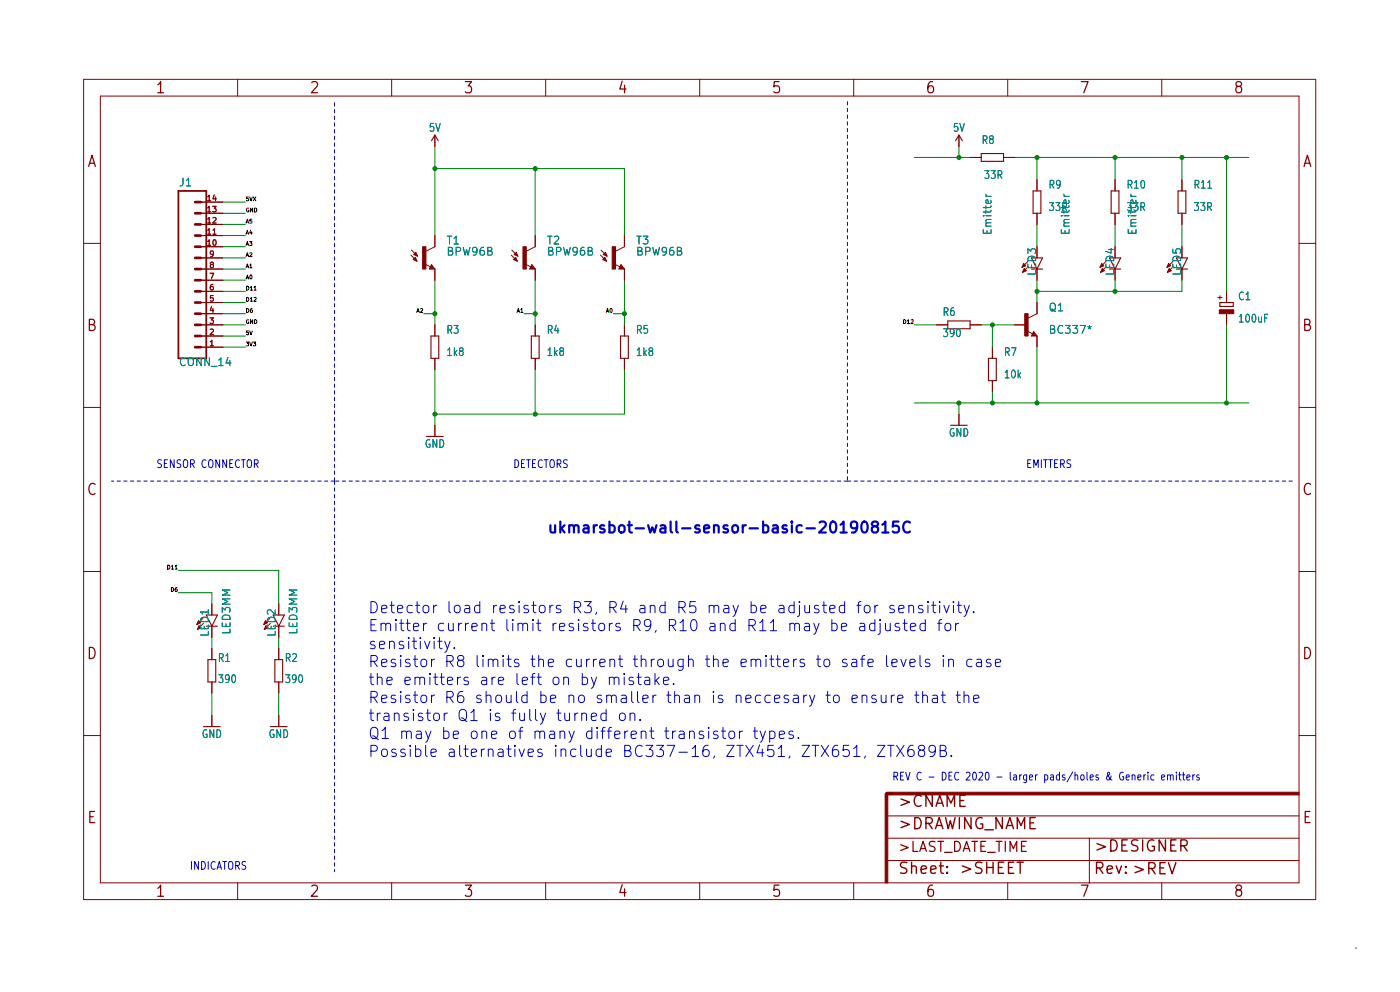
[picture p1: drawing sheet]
<svg xmlns="http://www.w3.org/2000/svg" width="319mm" height="226mm" viewBox="0 0 319 226" stroke-linecap="round" stroke-linejoin="round" font-family="sans-serif">
<g fill="none" stroke="#840000" stroke-width=".23">
<path d="M19 18.1h280.7v186.6h-280.7zM54.1 18.1v3.8M89.2 18.1v3.8M124.3 18.1v3.8M159.4 18.1v3.8M194.5 18.1v3.8M229.6 18.1v3.8M264.6 18.1v3.8M22.9 21.9h273v179h-273zM99.1 30.8v2.5M218.4 30.8v2.5M221 35.8h2.5"/>
<path d="M228.6 35.8h2.5M19 55.4h3.9M45.7 56.2h5.1M45.7 53.6h5.1M45.7 51.1h5.1M45.7 48.5h5.1M45.7 46h5.1M45.7 58.7h5.1M93.6 58.1l1.4 1.4M93.7 56.9l1.4 1.4M99.1 53.6v2.6l-2.1 1M116.5 58.1l1.4 1.4"/>
<path d="M116.6 56.9l1.4 1.4M121.9 53.6v2.6l-2 1M136.8 58.1l1.4 1.4M136.9 56.9l1.4 1.4M142.2 53.6v2.6l-2 1M234.2 59.5l-1.4 1.4M236.2 40.9v2.6M236.2 48.5v2.6M252 59.5l-1.4 1.4M254 40.9v2.6M254 48.5v2.6M267.2 59.5l-1.4 1.4"/>
<path d="M269.2 40.9v2.6M269.2 48.5v2.6M295.9 55.4h3.8M45.7 61.2h5.1M45.7 79h5.1M45.7 76.5h5.1M45.7 73.9h5.1M45.7 71.4h5.1M45.7 68.9h5.1M45.7 66.3h5.1M45.7 63.8h5.1M96.8 60.1l1.3 .6"/>
<path d="M98.3 60.2l.8 1h-1.3zM99.1 61.2v2.6M99.1 73.9v2.6M119.7 60.1l1.2 .6M121.2 60.2l.7 1h-1.3zM121.9 61.2v2.6M121.9 73.9v2.6M140 60.1l1.2 .6M141.5 60.2l.7 1h-1.2zM142.2 61.2v2.6M142.2 73.9v2.6M213.4 73.9h2.5"/>
<path d="M221 73.9h2.5M226.1 79v2.6M231.1 73.9h2.6M234 75.4l1.2 .6M234.3 60.6l-1.4 1.4M235.5 75.5l.7 1h-1.3zM236.2 61.2v2.6M236.2 68.9v2.5l-2 1M236.2 76.5v2.5M252.1 60.6l-1.4 1.4M254 61.2v2.6M267.3 60.6l-1.4 1.4"/>
<path d="M269.2 61.2v2.6M279.4 66.3v2.6M279.4 71.4v2.5M19 92.7h3.9M99.1 81.6v2.5M99.1 96.8v2.5M121.9 81.6v2.5M142.2 81.6v2.5M218.4 94.3v2.5M226.1 86.6v2.6M295.9 92.7h3.8M19 130.1h3.9"/>
<path d="M48.3 137.4v2.6M63.5 137.4v2.6M295.9 130.1h3.8M46.2 140.7l-1.4 1.4M48.3 147.6v2.5M48.3 155.2v2.6M61.5 140.7l-1.4 1.4M63.5 147.6v2.5M63.5 155.2v2.6M19 167.4h3.9M48.3 162.8v2.6M63.5 162.8v2.6"/>
<path d="M295.9 167.4h3.8M201.9 190.8h94M201.9 185.7h94M201.9 195.9h94M248.2 190.8v10.2M54.1 200.9v3.8M89.2 200.9v3.8M124.3 200.9v3.8M159.4 200.9v3.8M194.5 200.9v3.8M229.6 200.9v3.8M264.6 200.9v3.8"/>
<path d="M308.8 215.8h.1"/>
</g>
<g fill="#840000" stroke="#840000" stroke-width=".23">
<path d="M139.4 56.2h.8v5h-.8z"/>
<path d="M137.3 59.1l.5-.5 .4 .9z"/>
<path d="M137.4 57.9l.5-.5 .4 .9z"/>
<path d="M251 60l.5 .5-.9 .4z"/>
<path d="M251.1 61.1l.5 .5-.9 .4z"/>
<path d="M266.2 60l.5 .5-.9 .4z"/>
<path d="M266.3 61.1l.5 .5-.9 .4z"/>
<path d="M96.3 56.2h.7v5h-.7z"/>
<path d="M94.1 59.1l.5-.5 .4 .9z"/>
<path d="M94.2 57.9l.5-.5 .4 .9z"/>
<path d="M60.5 141.2l.5 .6-.9 .3z"/>
<path d="M119.1 56.2h.8v5h-.8z"/>
<path d="M117 59.1l.5-.5 .4 .9z"/>
<path d="M117.1 57.9l.5-.5 .4 .9z"/>
<path d="M201.6 180.6h.6v20.3h-.6z"/>
<path d="M201.9 180.3h94v.6h-94z"/>
<path d="M277.7 70.5h3.4v.9h-3.4z"/>
<path d="M233.2 60l.5 .5-.9 .4z"/>
<path d="M233.3 61.1l.5 .5-.9 .4z"/>
<path d="M45.2 141.2l.5 .6-.9 .3z"/>
<path d="M233.4 71.4h.8v5.1h-.8z"/>
</g>
<g fill="none" stroke="#840000" stroke-width=".25">
<path d="M98.3 32l.8-1.2 .7 1.2M217.7 32l.7-1.2 .8 1.2M223.5 34.9h5.1v1.8h-5.1zM234.9 58.7h2.6l-1.3 2.5h1.3M235.3 43.5h1.8v5h-1.8zM252.7 58.7h2.6l-1.3 2.5h1.3M253.1 43.5h1.8v5h-1.8zM268 58.7h2.5l-1.3 2.5h1.3M268.4 43.5h1.7v5h-1.7zM98.2 76.5h1.7v5.1h-1.7zM98.3 60.7l.1 .3h-.4l.3-.5 .5 .6h-.8M121 76.5h1.8v5.1h-1.8z"/>
<path d="M121.2 60.7l.1 .3h-.4l.3-.5 .5 .6h-.8M141.4 76.5h1.7v5.1h-1.7zM141.5 60.7l.1 .3h-.4l.3-.5 .5 .6h-.8M215.9 73h5.1v1.8h-5.1zM235.5 76l.1 .2h-.4l.3-.5 .5 .6h-.8M277.9 68.9h3v.8h-3zM225.2 81.6h1.7v5h-1.7zM47 140h2.5l-1.2 2.5h1.2M62.2 140h2.6l-1.3 2.5h1.3M47.4 150.1h1.7v5.1h-1.7zM62.6 150.1h1.8v5.1h-1.8z"/>
</g>
<path d="M224.6 44.2l.1 .3 .2 .2M242.4 44.2v.3l.3 .2M257.6 44.2l.1 .3 .2 .2" fill="none" stroke="#008484" stroke-width=".23"/>
<path d="M40.6 43.5h6.4v38.1h-6.4z" fill="none" stroke="#840000" stroke-width=".41"/>
<g fill="none" stroke="#840000" stroke-width=".61">
<path d="M44.4 58.7h1.3M44.4 56.2h1.3M44.4 53.6h1.3M44.4 51.1h1.3M44.4 48.5h1.3M44.4 46h1.3M44.4 79h1.3M44.4 76.5h1.3M44.4 73.9h1.3M44.4 71.4h1.3M44.4 68.9h1.3M44.4 66.3h1.3"/>
<path d="M44.4 63.8h1.3M44.4 61.2h1.3M203.2 180.6h-1.3v1.3"/>
</g>
<path d="M57.9 66h.5" fill="none" stroke="#000" stroke-width=".23"/>
<g fill="none" stroke="#0000c2" stroke-width=".23">
<path d="M195.2 137.8h.9M196.1 136.9l-.4 .1-.2 .3v2.2M197 138a.69 .69 0 0 1 .7-.2 .69 .69 0 0 1 .5 .5v.7a.69 .69 0 0 1-.7 .5 .69 .69 0 0 1-.6-.5zM199.3 137.8v1.7M200 137.8l-.5 .1-.2 .4M203.6 137.9l-.6-.1-.3 .3 .1 .4 .8 .2 .2 .3-.2 .3-.2 .2-.7-.2M204.7 138.6l1.2-.2-.1-.5-.7-.1-.4 .3 .1 1.2 .3 .2 .7-.2M207 138a.63 .63 0 0 1 1.1 .1v1.4M207 137.8v1.7M210.2 137.9l-.6-.1-.4 .3 .1 .4 .9 .2 .1 .3-.1 .3-.3 .2-.7-.2M211.4 136.9l-.1 .1 .1 .2 .1-.2-.1-.1v.3M211.4 137.8v1.7"/>
<path d="M212.2 137.8h1M212.6 136.9v2.2l.1 .2 .5 .2M214 136.9l-.1 .1 .1 .2 .2-.2-.2-.1v.3M214 137.8v1.7M215 137.8l.6 1.7 .6-1.7M217.2 136.9l-.1 .1 .1 .2 .1-.2-.1-.1v.3M217.2 137.8v1.7M218 137.8h1M218.4 136.9v2.2l.1 .2 .5 .2M219.6 137.8l.6 1.7M220.8 137.8l-.8 2.3-.4 .2M221.8 139.2l.1 .1-.1 .2-.1-.2 .1-.1v.3"/>
<path d="M101.3 145.9l.6 1.7M102.5 145.9l-.8 2.3-.4 .3M103.5 147.4l.1 .1-.1 .1-.1-.1 .1-.1v.2M138.8 154.4a.63 .63 0 0 1 1.1 .1v1.3M139.9 154.5l.4-.4 .6 .1 .1 1.6M142.2 154.1v1.7M144.3 154.2l-.7-.1-.3 .4 .1 .4 .9 .2 .1 .2-.1 .4-.3 .1-.7-.1M145.1 154.1h1M145.5 153.3v2.2l.1 .2 .5 .1M146.9 154.2l.3-.1 .7 .1 .1 1.6M148 154.7l-.8 .2a.5 .5 0 0 0-.4 .4 .5 .5 0 0 0 .4 .5l.8-.1M149.2 153.3v2.5"/>
<path d="M149.5 154.9l.7 .9M150.2 154.1l-1 1M151.1 155l1.3-.3-.2-.5-.7-.1-.4 .4 .2 1.2 .2 .1 .7-.1M153.4 155.6l.2 .1-.2 .1-.1-.1 .1-.1v.2M189.5 142l.7-.1 .5 .4v.8l-.2 .3-.3 .2-.7-.2M191.7 142.7l1.2-.2-.1-.5-.8-.1-.3 .3 .1 1.2 .2 .2 .8-.2M194.1 159.1l1.2-.3-.1-.5-.8-.1-.3 .4 .1 1.2 .2 .1 .8-.1M195.9 142l.2-.1 .8 .1 .1 1.6M196 150h1M196.4 158.5a.63 .63 0 0 1 1.1 .1v1.3M196.4 158.2v1.7M197 142.5l-.9 .1a.5 .5 0 0 0-.3 .5 .5 .5 0 0 0 .3 .5l.9-.2"/>
<path d="M197 149.2l-.5 .1-.1 .3v2.1M197.7 150.9l1.2-.3-.1-.4-.7-.2-.4 .4 .1 1.2 .3 .1 .7-.1M199.3 142l-.7-.1-.5 .4v.8l.2 .3 .3 .2 .7-.2M199.3 141v2.6M199.5 158.3l-.6-.1-.3 .4 .1 .3 .8 .3 .1 .2-.1 .4-.2 .1-.7-.1M200.5 141.9v2.1l-.1 .3-.4 .1M200.5 141l-.1 .1 .1 .2 .1-.2-.1-.1v.3M200.7 158.2l.2 1.6a.69 .69 0 0 0 .9-.1M201.7 141.9l.1 1.5a.69 .69 0 0 0 1-.1M201.8 158.2v1.7M201.9 149.2v2.2l.4 .3M202.8 141.9v1.7"/>
<path d="M203 158.2v1.7M203.2 150.9l1.2-.3-.2-.4-.7-.2-.3 .4 .1 1.2 .2 .1 .7-.1M203.8 158.2l-.5 .1-.3 .4M204.5 159.1l1.2-.3-.1-.5-.8-.1-.3 .4 .1 1.2 .2 .1 .8-.1M204.8 142l-.6-.1-.3 .3 .1 .4 .8 .2 .2 .3-.2 .3-.2 .2-.7-.2M205.2 150l.6 1.7 .6-1.7M205.7 141.9h1M206.1 141v2.2l.1 .2 .5 .2M207.3 150.9l1.2-.3-.1-.4-.8-.2-.3 .4 .1 1.2 .2 .1 .8-.1M207.4 142.7l1.2-.2-.1-.5-.7-.1-.4 .3 .1 1.2 .3 .2 .7-.2M208.4 158.2h.9M208.7 157.4v2.1l.1 .3 .5 .1"/>
<path d="M209.6 149.2v2.2l.3 .3M210.2 158.5a.63 .63 0 0 1 1.1 .1v1.3M210.2 157.4v2.5M210.8 142l-.8-.1-.4 .4v.8l.2 .3 .2 .2 .8-.2M210.8 141v2.6M211.7 150.2l-.6-.2-.3 .4 .1 .4 .8 .2 .2 .2-.2 .4-.2 .1-.7-.1M212.5 158.3l.2-.1 .7 .1 .2 1.6M213.6 158.8l-.9 .1a.5 .5 0 0 0-.4 .5 .5 .5 0 0 0 .4 .5l.9-.1M213.6 141.9h.9M214.4 158.2h1M214.5 141l-.5 .1-.1 .3v2.2M214.8 157.4v2.1l.1 .3 .5 .1"/>
<path d="M214.9 149.2l-.1 .1 .1 .1 .1-.1-.1-.1v.2M214.9 150v1.7M215.4 142.1a.69 .69 0 0 1 .7-.3 .69 .69 0 0 1 .5 .5v.8a.69 .69 0 0 1-.7 .5 .69 .69 0 0 1-.6-.5zM216.1 150.3a.63 .63 0 0 1 1.1 .1v1.3M216.1 150v1.7M217.7 141.9v1.7M217.8 158.2h1M218.2 157.4v2.1l.1 .3 .5 .1M218.4 141.9l-.5 .1-.2 .3M219.6 158.5a.63 .63 0 0 1 1.1 .1v1.3M219.6 157.4v2.5M221.4 150.2l-.7-.2-.5 .5v.7l.3 .4 .2 .1 .7-.1"/>
<path d="M221.8 159.1l1.2-.3-.1-.5-.8-.1-.3 .4 .1 1.2 .2 .1 .8-.1M222.5 150.2l.2-.2 .8 .2 .1 1.5M223.6 150.6l-.9 .2a.5 .5 0 0 0-.3 .4 .5 .5 0 0 0 .3 .5l.9-.1M225.7 150.2l-.7-.2-.3 .4 .1 .4 .9 .2 .1 .2-.1 .4-.3 .1-.7-.1M226.7 150.9l1.3-.3-.2-.4-.7-.2-.4 .4 .2 1.2 .2 .1 .7-.1M132.5 162.5a.63 .63 0 0 1 1.1 .2v1.3M134.7 163.2l1.2-.3-.1-.5-.7-.1-.4 .4 .1 1.2 .3 .1 .7-.1M138.1 162.4l-.7-.1-.5 .5v.7l.2 .4 .3 .1 .7-.1M138.1 161.5v2.5M141.2 162.5a.69 .69 0 0 1 .7-.2 .69 .69 0 0 1 .5 .5v.7a.69 .69 0 0 1-.6 .5 .69 .69 0 0 1-.7-.5zM143.5 162.5a.63 .63 0 0 1 1.1 .2v1.3M143.5 162.3v1.7"/>
<path d="M145.8 163.8l.1 .1-.1 .1-.1-.1 .1-.1v.2M163.5 166.5l-.6-.1-.4 .4 .1 .3 .9 .3 .1 .2-.1 .4-.3 .1-.7-.1M164.3 166.4h1M164.7 165.5v2.2l.1 .3 .5 .1M166.1 166.6a.69 .69 0 0 1 .7-.2 .69 .69 0 0 1 .6 .5v.7a.69 .69 0 0 1-.7 .5 .69 .69 0 0 1-.7-.5zM168.4 166.4v1.7M169.2 166.4l-.5 .1-.3 .4M171.6 166.4h1M171.9 165.5v2.2l.2 .3 .5 .1M173.2 166.4l.6 1.7M174.4 166.4l-.9 2.3-.3 .2M175.3 166.5l.8-.1 .4 .5v.7l-.2 .4-.2 .1-.8-.1"/>
<path d="M175.3 166.4v2.5M177.5 167.2l1.2-.2-.1-.5-.7-.1-.4 .4 .1 1.2 .3 .1 .7-.1M180.7 166.5l-.6-.1-.4 .4 .1 .3 .9 .3 .1 .2-.1 .4-.3 .1-.7-.1M181.9 167.8l.1 .2-.1 .1-.2-.1 .2-.2v.3M193.4 169.6h-1.3l-.1 1.2 .4-.2 .8 .1 .3 .4-.1 .8-.4 .3h-.6l-.4-.3M194.4 170.4l.8-.8v2.6M194.4 172.2h1.5M197.1 172.1l-.2 .4M199.9 169.6h1.7l-1.7 2.6h1.7M202.2 169.6h1.4M202.9 169.6v2.6M204.2 169.6l1.7 2.6"/>
<path d="M205.9 169.6l-1.7 2.6M208 169.6a1.01 1.01 0 0 0-1.2 1.1v1l.2 .4 .8 .1 .3-.3 .1-.8-.2-.4-.7-.1-.5 .5M209.7 170.7l-.3-.1a.53 .53 0 0 1-.2-.6 .53 .53 0 0 1 .5-.4l.7 .2a.53 .53 0 0 1 .2 .5 .53 .53 0 0 1-.4 .4l-.8 .1-.2 .4v.5l.5 .5h.5l.5-.5v-.5l-.5-.5M213.1 170.7l-.5 .5-.7-.1-.3-.4v-.6l.3-.3 .7-.2 .4 .3a1.68 1.68 0 0 1-.7 2.3h-.4M214.2 170.8l1.1-.1a.61 .61 0 0 0 .2-.6 .61 .61 0 0 0-.5-.5h-.8v2.6h.9a.68 .68 0 0 0 .5-.7 .68 .68 0 0 0-.6-.7M216.7 171.9l.1 .2-.1 .1-.1-.1 .1-.2v.3M257.9 176.5l.2-.1h.4v1.1M259.2 176.9l.7-.1-.1-.4h-.4l-.2 .2 .1 .9h.5M260.6 176.4v1.1M261 176.4l-.4 .3M261.5 175.8v.1M261.5 176.4v1.1"/>
<path d="M262.9 176.4h-.5l-.3 .3 .2 .8h.6M264.6 176.9l.7-.1-.1-.4h-.4l-.2 .2 .1 .9h.5M266 176.5l.2-.1h.3l.1 1.1M266 176.4v1.1M266.6 176.6l.2-.2h.4l.1 1.1M268 175.8v.1M268 176.4v1.1M268.5 176.4h.6M268.7 175.8v1.5l.4 .2M269.3 176.4h.6M269.6 175.8v1.5l.3 .2M270.3 176.9l.8-.1-.1-.4h-.4l-.3 .2 .1 .9h.6"/>
<path d="M271.7 176.4v1.1M272.1 176.4l-.4 .3M273.2 176.4h-.4l-.2 .2 .1 .3 .5 .1v.5h-.6"/>
</g>
<path d="M195.3 119.8l-.5 .5h-.5l-.5-.5v-.6l.3-.4 .7-.1 .3 .2a1.65 1.65 0 0 1-.6 2.3h-.4M196.5 118.9a.6 .6 0 0 1 .6-.2 .6 .6 0 0 1 .4 .5 1.29 1.29 0 0 1-.7 2 1.52 1.52 0 0 1-.3-2.3zM199.1 119.8l-.3-.1a.52 .52 0 0 1-.2-.6 .52 .52 0 0 1 .5-.4l.7 .1a.52 .52 0 0 1 .2 .6 .52 .52 0 0 1-.5 .4h-.4l-.5 .5 .1 .7 .4 .2 .7-.1 .2-.4-.1-.7-.4-.2M201 119.4l.7-.7v2.5M204.7 118.7h-1.2l-.1 1.2 .3-.2 .8 .1 .3 .3-.1 .9-.4 .2h-.6l-.3-.2M207.3 118.9a1 1 0 0 0-1.3 0 1 1 0 0 0-.3 1.2 .94 .94 0 0 0 .5 1 .94 .94 0 0 0 1.1-.1M201 121.2h1.4" fill="none" stroke="#0000c2" stroke-width=".5"/>
<path d="M193 23.1v86.4M76.2 109.5h-50.8M76.2 109.5v88.9M76.2 109.5v-86.4M193 109.5h101.6M193 109.5h-116.8" fill="none" stroke="#0000c2" stroke-width=".23" stroke-dasharray=".8 .8"/>
<g fill="none" stroke="#008400" stroke-width=".23">
<path d="M99.1 33.3v20.3M99.1 38.4h43.1v15.2M121.9 38.4v15.2M208.3 35.8h12.7M218.4 33.3v2.5M231.1 35.8h53.4M236.2 35.8v5.1M254 35.8v5.1M269.2 35.8v5.1M279.4 35.8v30.5M50.8 51.1h5.1M50.8 58.7h5.1"/>
<path d="M50.8 56.2h5.1M50.8 53.6h5.1M50.8 46h5.1M50.8 48.5h5.1M236.2 51.1v5.1M254 51.1v5.1M269.2 51.1v5.1M50.8 76.5h5.1M50.8 73.9h5.1M50.8 79h5.1M50.8 71.4h5.1M50.8 66.3h5.1"/>
<path d="M50.8 68.9h5.1M50.8 63.8h5.1M50.8 61.2h5.1M96.5 71.4h2.6M99.1 63.8v10.1M119.4 71.4h2.5M121.9 63.8v10.1M139.7 71.4h2.5M142.2 63.8v10.1M208.3 73.9h5.1M223.5 73.9h7.6M226.1 73.9v5.1"/>
<path d="M236.2 63.8v5.1M236.2 79v12.7M254 63.8v2.5M269.2 63.8v2.5h-33M279.4 73.9v17.8M99.1 84.1v12.7M121.9 84.1v10.2M142.2 84.1v10.2h-43.1M208.3 91.7h76.2M218.4 91.7v2.6M226.1 89.2v2.5M40.6 129.8h22.9v7.6"/>
<path d="M40.6 134.9h7.7v2.5M48.3 145.1v2.5M48.3 157.8v5M63.5 145.1v2.5M63.5 157.8v5"/>
</g>
<g fill="#008400" stroke="#008400" stroke-width=".23">
<circle cx="236.2" cy="35.8" r=".46"/>
<circle cx="218.4" cy="35.8" r=".46"/>
<circle cx="279.4" cy="91.7" r=".46"/>
<circle cx="236.2" cy="66.3" r=".46"/>
<circle cx="254" cy="66.3" r=".46"/>
<circle cx="226.1" cy="91.7" r=".46"/>
<circle cx="218.4" cy="91.7" r=".46"/>
<circle cx="226.1" cy="73.9" r=".46"/>
<circle cx="236.2" cy="91.7" r=".46"/>
<circle cx="142.2" cy="71.4" r=".46"/>
<circle cx="121.9" cy="38.4" r=".46"/>
<circle cx="121.9" cy="71.4" r=".46"/>
<circle cx="254" cy="35.8" r=".46"/>
<circle cx="269.2" cy="35.8" r=".46"/>
<circle cx="279.4" cy="35.8" r=".46"/>
<circle cx="121.9" cy="94.3" r=".46"/>
<circle cx="99.1" cy="94.3" r=".46"/>
<circle cx="99.1" cy="38.4" r=".46"/>
<circle cx="99.1" cy="71.4" r=".46"/>
</g>
<g font-size="3.5" fill="#840000">
<text x="35.7" y="21.2">1</text>
<text x="70.8" y="21.2">2</text>
<text x="105.9" y="21.2">3</text>
<text x="141" y="21.2">4</text>
<text x="176" y="21.2">5</text>
<text x="211.1" y="21.2">6</text>
<text x="246.2" y="21.2">7</text>
<text x="281.3" y="21.2">8</text>
<text x="19.8" y="38">A</text>
<text x="296.7" y="38">A</text>
<text x="19.8" y="75.3">B</text>
<text x="296.7" y="75.3">B</text>
<text x="19.8" y="112.7">C</text>
<text x="296.7" y="112.7">C</text>
<text x="19.8" y="150">D</text>
<text x="296.7" y="150">D</text>
<text x="205" y="183.7">&gt;CNAME</text>
<text x="19.9" y="187.3">E</text>
<text x="204.6" y="188.7">&gt;DRAWING_NAME</text>
<text x="296.8" y="187.3">E</text>
<text x="249.8" y="193.8">&gt;DESIGNER</text>
<text x="205.1" y="198.9">Sheet:</text>
<text x="219" y="198.9">&gt;SHEET</text>
<text x="249.3" y="198.9">Rev: &gt;REV</text>
<text x="35.7" y="204.1">1</text>
<text x="70.8" y="204.1">2</text>
<text x="105.9" y="204.1">3</text>
<text x="141" y="204.1">4</text>
<text x="176" y="204.1">5</text>
<text x="211.1" y="204.1">6</text>
<text x="246.2" y="204.1">7</text>
<text x="281.3" y="204.1">8</text>
</g>
<g font-size="3.5" fill="#0000c2">
<text x="124.5" y="121.3">ukmarsbot-wall-sensor-basic-20190815C</text>
<text x="83.8" y="139.6">Detector load resistors R3, R4 and R5 may be adjusted for sensitivity.</text>
<text x="83.8" y="143.7">Emitter current limit resistors R9, R10 and R11 may be adjusted for</text>
<text x="83.8" y="147.8">sensitivity.</text>
<text x="83.8" y="151.9">Resistor R8 limits the current through the emitters to safe levels in case</text>
<text x="83.8" y="155.9">the emitters are left on by mistake.</text>
<text x="83.8" y="160">Resistor R6 should be no smaller than is neccesary to ensure that the</text>
<text x="83.8" y="164.1">transistor Q1 is fully turned on.</text>
<text x="83.8" y="168.2">Q1 may be one of many different transistor types.</text>
<text x="83.8" y="172.3">Possible alternatives include BC337-16, ZTX451, ZTX651, ZTX689B.</text>
</g>
<text font-size="3.2" fill="#840000" x="204.4" y="193.9">&gt;LAST_DATE_TIME</text>
<g font-size="2.5" fill="#008484">
<text x="97.8" y="30">5V</text>
<text x="217.2" y="30">5V</text>
<text x="223.7" y="32.8">R8</text>
<text x="224.4" y="40.7">33R</text>
<text x="40.9" y="42.4">J1</text>
<text x="239" y="42.9">R9</text>
<text x="239.1" y="48">33R</text>
<text x="256.9" y="42.9">R10</text>
<text x="256.9" y="48">33R</text>
<text x="272.1" y="42.9">R11</text>
<text x="272.1" y="48">33R</text>
<text x="225.8" y="53" transform="rotate(-90 225.8 53)">Emitter</text>
<text x="243.6" y="53" transform="rotate(-90 243.6 53)">Emitter</text>
<text x="258.9" y="53" transform="rotate(-90 258.9 53)">Emitter</text>
<text x="101.8" y="55.6">T1</text>
<text x="101.9" y="58.2">BPW96B</text>
<text x="124.7" y="55.6">T2</text>
<text x="124.8" y="58.2">BPW96B</text>
<text x="145" y="55.6">T3</text>
<text x="145.1" y="58.2">BPW96B</text>
<text x="214.9" y="71.9">R6</text>
<text x="239" y="70.9">Q1</text>
<text x="282.2" y="68.3">C1</text>
<text x="101.8" y="75.9">R3</text>
<text x="124.7" y="75.9">R4</text>
<text x="145" y="75.9">R5</text>
<text x="215.1" y="76.7">390</text>
<text x="239.5" y="75.9">BC337*</text>
<text x="282.5" y="73.4">100uF</text>
<text x="41.1" y="83.3">CONN_14</text>
<text x="102" y="81">1k8</text>
<text x="124.9" y="81">1k8</text>
<text x="145.2" y="81">1k8</text>
<text x="228.8" y="81">R7</text>
<text x="229" y="86.1">10k</text>
<text x="96.7" y="101.9">GND</text>
<text x="216.1" y="99.4">GND</text>
<text x="52.5" y="144.4" transform="rotate(-90 52.5 144.4)">LED3MM</text>
<text x="67.7" y="144.4" transform="rotate(-90 67.7 144.4)">LED3MM</text>
<text x="49.8" y="150.6">R1</text>
<text x="50" y="155.4">390</text>
<text x="65" y="150.6">R2</text>
<text x="65.3" y="155.4">390</text>
<text x="45.9" y="168">GND</text>
<text x="61.2" y="168">GND</text>
</g>
<g font-size="2.5" fill="#840000">
<text x="236" y="62.7" transform="rotate(-90 236 62.7)">LED3</text>
<text x="253.8" y="62.7" transform="rotate(-90 253.8 62.7)">LED4</text>
<text x="269" y="62.7" transform="rotate(-90 269 62.7)">LED5</text>
<text x="47.5" y="144.9" transform="rotate(-90 47.5 144.9)">LED1</text>
<text x="62.8" y="144.9" transform="rotate(-90 62.8 144.9)">LED2</text>
</g>
<g font-size="2.5" fill="#0000c2">
<text x="35.6" y="106.5">SENSOR CONNECTOR</text>
<text x="116.8" y="106.5">DETECTORS</text>
<text x="233.7" y="106.5">EMITTERS</text>
<text x="203.2" y="177.6">REV C - DEC 2020 - larger pads/holes &amp; Generic emitters</text>
<text x="43.2" y="197.9">INDICATORS</text>
</g>
<g font-size="1.8" fill="#840000">
<text x="47.3" y="45.7">14</text>
<text x="47.3" y="53.4">11</text>
<text x="47.3" y="50.8">12</text>
<text x="47.3" y="48.3">13</text>
<text x="47.3" y="55.9">10</text>
<text x="47.8" y="58.4">9</text>
<text x="47.8" y="63.5">7</text>
<text x="47.8" y="61">8</text>
<text x="47.8" y="71.1">4</text>
<text x="47.8" y="68.6">5</text>
<text x="47.8" y="66.1">6</text>
<text x="278.4" y="68.2" transform="rotate(-90 278.4 68.2)">+</text>
<text x="47.8" y="76.2">2</text>
<text x="47.8" y="73.7">3</text>
<text x="47.8" y="78.8">1</text>
</g>
<g font-size="1.2">
<text x="55.9" y="45.8">5VX</text>
<text x="55.9" y="50.8">A5</text>
<text x="55.9" y="53.4">A4</text>
<text x="55.9" y="48.3">GND</text>
<text x="55.9" y="58.5">A2</text>
<text x="55.9" y="55.9">A3</text>
<text x="55.9" y="61">A1</text>
<text x="55.9" y="63.5">A0</text>
<text x="55.9" y="68.6">D12</text>
<text x="55.9" y="71.2">D6</text>
<text x="55.9" y="66.1">D11</text>
<text x="94.9" y="71.2">A2</text>
<text x="117.8" y="71.2">A1</text>
<text x="138.1" y="71.2">A0</text>
<text x="55.9" y="76.2">5V</text>
<text x="55.9" y="73.7">GND</text>
<text x="206" y="73.7">D12</text>
<text x="55.9" y="78.8">3V3</text>
<text x="38.4" y="129.6">D11</text>
<text x="39.1" y="134.7">D6</text>
</g>
</svg>
